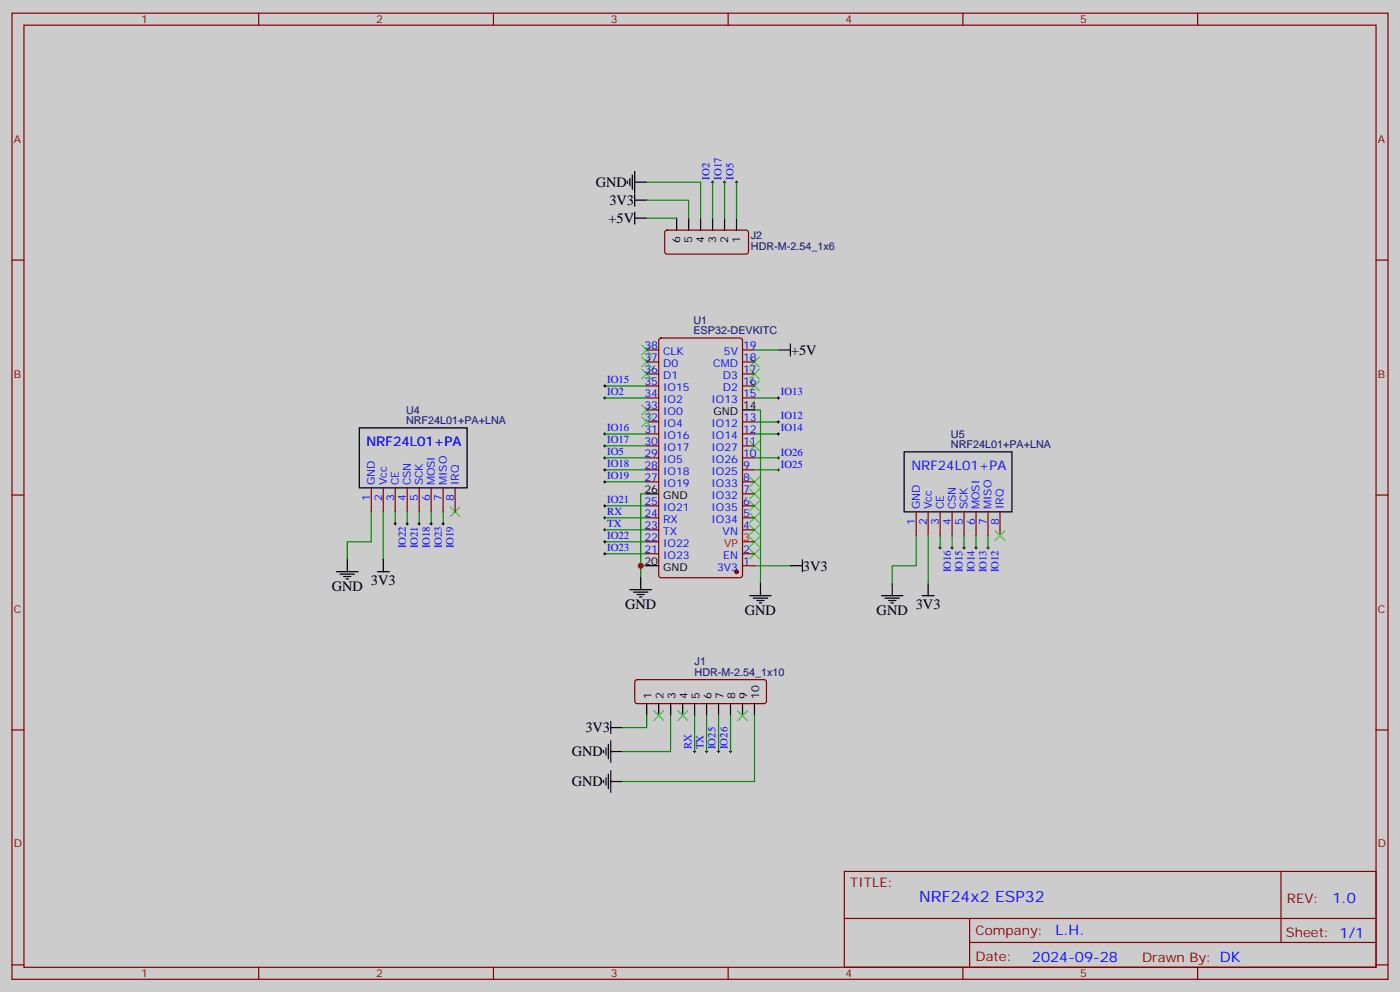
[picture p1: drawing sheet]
<svg xmlns="http://www.w3.org/2000/svg" width="412mm" height="292mm" viewBox="0 0 412 292" stroke-linecap="round" stroke-linejoin="round" font-family="sans-serif">
<path d="M0 0h412.4v292h-412.4z" fill="#ccc"/>
<g fill="none" stroke="#870000" stroke-width=".35">
<path d="M3.5 3.9h405.4v284.3h-405.4zM7.1 7.4h398.2v277.3h-398.2zM76.2 3.9v3.5M145.3 3.9v3.5M214.5 3.9v3.5M283.6 3.9v3.5M352.8 3.9v3.5M3.5 76.6h3.6M196 67.9l.5-.2 23.6 .1 .4 .6-.1 6-.6 .4-23.6-.1-.4-.6v-5.7zM405.3 76.6h3.6M194.3 99.7l.4-.2h23.3l.7 .4v69.4l-.4 .7h-23.6l-.6-.4-.1-69.4zM190.5 117.1h3.5"/>
<path d="M190.5 113.6h3.5M190.5 110.1h3.5M190.5 106.5h3.5M190.5 103h3.5M218.7 117.1h3.5M218.7 113.6h3.5M218.7 110.1h3.5M218.7 106.5h3.5M218.7 103h3.5M190.5 138.3h3.5M190.5 134.8h3.5M190.5 131.2h3.5"/>
<path d="M190.5 127.7h3.5M190.5 124.2h3.5M190.5 120.6h3.5M218.7 138.3h3.5M218.7 134.8h3.5M218.7 131.2h3.5M218.7 127.7h3.5M218.7 124.2h3.5M3.5 145.7h3.6M109.4 143.6v7M112.9 143.6v7M116.4 143.6v7"/>
<path d="M119.9 143.6v7M123.5 143.6v7M127 143.6v7M130.5 143.6v7M134.1 143.6v7M190.5 155.9h3.5M190.5 152.4h3.5M190.5 148.9h3.5M190.5 141.8h3.5M190.5 159.5h3.5M218.7 155.9h3.5M218.7 152.4h3.5"/>
<path d="M218.7 148.9h3.5M218.7 145.3h3.5M218.7 141.8h3.5M269.9 150.6v7.1M273.4 150.6v7.1M276.9 150.6v7.1M280.5 150.6v7.1M284 150.6v7.1M287.5 150.6v7.1M291 150.6v7.1M294.6 150.6v7.1M405.3 145.7h3.6"/>
<path d="M190.5 163h3.5M218.7 166.5h3.5M218.7 163h3.5M3.5 214.8h3.6M187.2 200.2l.5-.2h37.4l.5 .2 .2 .5v5.7l-.3 .5-.4 .2h-37.4l-.5-.3-.2-.4v-5.7zM405.3 214.8h3.6M248.7 256.5h156.6v28.2h-156.6zM377.3 256.5v20.9M248.7 270.3h156.5M285.6 277.4h119.6M285.6 270.3v14.1M3.5 284h3.6"/>
<path d="M76.2 284.7v3.5M145.3 284.7v3.5M214.5 284.7v3.5M283.6 284.7v3.5M352.8 284.7v3.5M405.3 284h3.6"/>
</g>
<g fill="none" stroke="#000" stroke-width=".35">
<path d="M184.9 53.3v.7M185.6 52.6v2.1M186.3 51.5v4.2M187 50.4v6.4M187 57.1v3.6M187 58.9h3.5M187 53.6h3.5M187 64.2h3.5M187 62.4v3.6M199.3 64.2v3.5M202.8 64.2v3.5M206.4 64.2v3.5"/>
<path d="M209.9 64.2v3.5M213.4 64.2v3.5M217 64.2v3.5M229.3 103h3.5M232.8 101.2v3.6M105.8 125.9h31.8v17.7h-31.8zM218.7 120.6h3.5M266.3 133h31.8v17.6h-31.8zM190.5 145.3h3.5M99.1 168.3h6.4M100.2 169h4.2M101.2 169.7h2.2"/>
<path d="M102 170.4h.7M102.3 164.7v3.6M111.1 168.3h3.6M112.9 164.7v3.6M185.6 173.6h6.3M186.6 174.3h4.3M187.7 175h2.1M188.4 175.7h.7M188.7 170v3.6M190.5 166.5h3.5M220.8 175.3h6.4M221.9 176h4.2"/>
<path d="M223 176.7h2.1M223.7 177.4h.7M224 171.8v3.5M232.8 166.5h3.6M236.4 164.7v3.6M259.6 175.3h6.4M260.7 176h4.2M261.8 176.7h2.1M262.5 177.4h.7M262.8 171.8v3.5M271.6 175.3h3.6M273.4 171.8v3.5"/>
<path d="M179.2 219.1v4.2M179.9 214.1h3.5M179.9 212.4v3.5M179.9 218v6.4M190.5 207.1v3.5M194 207.1v3.5M197.6 207.1v3.5M201.1 207.1v3.5M204.6 207.1v3.5M208.1 207.1v3.5M211.7 207.1v3.5M215.2 207.1v3.5"/>
<path d="M218.7 207.1v3.5M222.2 207.1v3.5M177.8 220.8v.7M177.8 229.7v.7M178.5 220.1v2.1M178.5 229v2.1M179.2 227.9v4.2M179.9 226.8v6.4M179.9 221.2h3.5M179.9 230h3.5"/>
</g>
<g fill="none" stroke="#3c3" stroke-width=".35">
<path d="M189.1 119.2l2.8 2.9M189.1 108.7l2.8 2.8M189.1 105.1l2.8 2.8M189.1 101.6l2.8 2.8M191.9 119.2l-2.8 2.9M191.9 108.7l-2.8 2.8M191.9 105.1l-2.8 2.8M191.9 101.6l-2.8 2.8M220.8 105.1l2.9 2.8M220.8 108.7l2.9 2.8M220.8 112.2l2.9 2.8M223.7 105.1l-2.9 2.8"/>
<path d="M223.7 108.7l-2.9 2.8M223.7 112.2l-2.9 2.8M189.1 122.8l2.8 2.8M191.9 122.8l-2.8 2.8M220.8 129.8l2.9 2.8M223.7 129.8l-2.9 2.8M132.6 149.2l2.9 2.8M135.5 149.2l-2.9 2.8M220.8 140.4l2.9 2.8M220.8 143.9l2.9 2.9M220.8 147.5l2.9 2.8M220.8 151l2.9 2.8"/>
<path d="M220.8 154.5l2.9 2.8M220.8 158l2.9 2.9M223.7 140.4l-2.9 2.8M223.7 143.9l-2.9 2.9M223.7 147.5l-2.9 2.8M223.7 151l-2.9 2.8M223.7 154.5l-2.9 2.8M223.7 158l-2.9 2.9M293.2 156.3l2.8 2.8M296 156.3l-2.8 2.8M220.8 161.6l2.9 2.8M223.7 161.6l-2.9 2.8"/>
<path d="M192.6 209.2l2.8 2.8M195.4 209.2l-2.8 2.8M199.7 209.2l2.8 2.8M202.5 209.2l-2.8 2.8M217.3 209.2l2.8 2.8M220.1 209.2l-2.8 2.8"/>
</g>
<g fill="none" stroke="#008700" stroke-width=".35">
<path d="M190.5 58.9h12.3v5.3M190.5 53.6h15.9v10.6M209.9 53.6v10.6M213.4 53.6v10.6M217 53.6v10.6M190.5 64.2h8.8M178.2 113.6h12.3M178.2 117.1h12.3M222.2 117.1h7.1M222.2 103h7.1M178.2 138.3h12.3M178.2 127.7h12.3"/>
<path d="M178.2 134.8h12.3M178.2 131.2h12.3M222.2 120.6h1.8v51.2M222.2 138.3h7.1M222.2 127.7h7.1M222.2 124.2h7.1M222.2 134.8h7.1M109.4 150.6v8.9h-7.1v5.2M112.9 150.6v14.1M116.4 150.6v3.6M119.9 150.6v3.6M123.5 150.6v3.6"/>
<path d="M127 150.6v3.6M130.5 150.6v3.6M178.2 141.8h12.3M178.2 148.9h12.3M178.2 159.5h12.3M178.2 152.4h12.3M178.2 155.9h12.3M190.5 145.3h-1.8v21.2M269.9 157.7v8.8h-7.1v5.3M273.4 157.7v14.1M276.9 157.7v3.5M280.5 157.7v3.5"/>
<path d="M284 157.7v3.5M287.5 157.7v3.5M291 157.7v3.5M178.2 163h12.3M190.5 166.5h-1.8v3.5M222.2 166.5h10.6M190.5 210.6v3.5h-7.1M197.6 210.6v10.6h-14.2M204.6 210.6v10.6M208.1 210.6v10.6M211.7 210.6v10.6M215.2 210.6v10.6"/>
<path d="M222.2 210.6v19.4h-38.8"/>
</g>
<g fill="none" stroke="#000" stroke-width=".29">
<path d="M209.5 53.6h.8M209.9 53.3v.7M213.1 53.6h.7M213.4 53.3v.7M216.6 53.6h.7M217 53.3v.7M177.8 113.6h.7M177.8 117.1h.7M178.2 113.2v.7M178.2 116.8v.7M229 117.1h.7M229.3 116.8v.7"/>
<path d="M177.8 138.3h.7M177.8 127.7h.7M177.8 134.8h.7M177.8 131.2h.7M178.2 127.4v.7M178.2 130.9v.7M178.2 134.4v.7M178.2 137.9v.7M229 138.3h.7M229 127.7h.7M229 124.2h.7M229 134.8h.7"/>
<path d="M229.3 123.8v.7M229.3 127.4v.7M229.3 134.4v.7M229.3 137.9v.7M116.1 154.2h.7M116.4 153.8v.7M119.6 154.2h.7M119.9 153.8v.7M123.1 154.2h.7M123.5 153.8v.7M126.6 154.2h.8M127 153.8v.7"/>
<path d="M130.2 154.2h.7M130.5 153.8v.7M177.8 141.8h.7M177.8 148.9h.7M177.8 159.5h.7M177.8 152.4h.7M177.8 155.9h.7M178.2 141.5v.7M178.2 148.5v.7M178.2 152v.8M178.2 155.6v.7M178.2 159.1v.7"/>
<path d="M177.8 163h.7M178.2 162.6v.7M276.6 161.2h.7M276.9 160.9v.7M280.1 161.2h.7M280.5 160.9v.7M283.6 161.2h.7M284 160.9v.7M287.2 161.2h.7M287.5 160.9v.7M290.7 161.2h.7M291 160.9v.7"/>
<path d="M204.3 221.2h.7M204.6 220.8v.7M207.8 221.2h.7M208.1 220.8v.7M211.3 221.2h.7M211.7 220.8v.7M214.8 221.2h.7M215.2 220.8v.7"/>
</g>
<circle cx="217" cy="168.3" r=".53" fill="#870000" stroke="#870000" stroke-width=".35"/>
<path d="M218.7 159.5h3.5" fill="none" stroke="#f00" stroke-width=".35"/>
<circle cx="188.7" cy="166.5" r=".88" fill="#c00"/>
<text font-size="4.6" fill="#00f" x="270.8" y="265.5">NRF24x2 ESP32</text>
<g font-size="4.2">
<text x="175.5" y="55">GND</text>
<text x="179.2" y="65.6">+5V</text>
<text x="179.5" y="60.3">3V3</text>
<text x="233" y="104.4">+5V</text>
<text x="236.5" y="167.9">3V3</text>
<text x="97.7" y="173.9">GND</text>
<text x="109.2" y="172.2">3V3</text>
<text x="184.1" y="179.2">GND</text>
<text x="269.8" y="179.3">3V3</text>
<text x="219.4" y="181">GND</text>
<text x="258.2" y="181">GND</text>
<text x="172.4" y="215.5">3V3</text>
<text x="168.5" y="222.6">GND</text>
<text x="168.5" y="231.4">GND</text>
</g>
<g font-size="4.2" fill="#00f">
<text x="392.5" y="265.7">1.0</text>
<text x="310.9" y="275.3">L.H.</text>
<text x="304" y="283.1">2024-09-28</text>
</g>
<g font-size="3.9" fill="#00f">
<text x="108" y="131.2">NRF24L01+PA</text>
<text x="268.5" y="138.2">NRF24L01+PA</text>
</g>
<g font-size="3.9" fill="#800">
<text x="250.5" y="261.1">TITLE:</text>
<text x="379.1" y="265.7">REV:</text>
<text x="287.4" y="275.3">Company:</text>
<text x="378.7" y="275.9">Sheet: 1/1</text>
<text x="287.4" y="282.9">Date:</text>
<text x="336.4" y="283">Drawn By: DK</text>
</g>
<g font-size="3.2" fill="#800">
<text x="41.6" y="6.9">1</text>
<text x="110.8" y="6.9">2</text>
<text x="179.9" y="6.9">3</text>
<text x="249.1" y="6.9">4</text>
<text x="318.2" y="6.9">5</text>
<text x="4.1" y="42">A</text>
<text x="405.9" y="42">A</text>
<text x="4.1" y="111.1">B</text>
<text x="405.9" y="111.1">B</text>
<text x="4.1" y="180.3">C</text>
<text x="405.9" y="180.3">C</text>
<text x="4.1" y="249.4">D</text>
<text x="405.9" y="249.4">D</text>
<text x="41.6" y="287.7">1</text>
<text x="110.8" y="287.7">2</text>
<text x="179.9" y="287.7">3</text>
<text x="249.1" y="287.7">4</text>
<text x="318.2" y="287.7">5</text>
</g>
<g font-size="3.2" fill="#00f">
<text x="209" y="52.9" transform="rotate(-90 209 52.9)">IO2</text>
<text x="212.5" y="52.9" transform="rotate(-90 212.5 52.9)">IO17</text>
<text x="216.1" y="52.9" transform="rotate(-90 216.1 52.9)">IO5</text>
<text x="189.8" y="106.2">37</text>
<text x="189.8" y="102.7">38</text>
<text x="195.3" y="107.9">D0</text>
<text x="195.3" y="104.4">CLK</text>
<text x="210.1" y="107.9">CMD</text>
<text x="213.2" y="104.4">5V</text>
<text x="218.9" y="106.2">18</text>
<text x="218.9" y="102.7">19</text>
<text x="178.9" y="112.7">IO15</text>
<text x="189.8" y="113.2">35</text>
<text x="189.8" y="109.7">36</text>
<text x="195.3" y="111.5">D1</text>
<text x="213" y="111.5">D3</text>
<text x="218.9" y="113.2">16</text>
<text x="218.9" y="109.7">17</text>
<text x="178.9" y="116.2">IO2</text>
<text x="189.8" y="116.8">34</text>
<text x="195.3" y="118.5">IO2</text>
<text x="195.3" y="115">IO15</text>
<text x="209.6" y="118.5">IO13</text>
<text x="213" y="115">D2</text>
<text x="218.9" y="116.8">15</text>
<text x="230" y="116.2">IO13</text>
<text x="189.8" y="123.8">32</text>
<text x="189.8" y="120.3">33</text>
<text x="195.3" y="125.6">IO4</text>
<text x="195.3" y="122.1">IO0</text>
<text x="209.6" y="125.6">IO12</text>
<text x="218.9" y="123.8">13</text>
<text x="230" y="123.3">IO12</text>
<text x="178.9" y="126.8">IO16</text>
<text x="178.9" y="130.4">IO17</text>
<text x="189.8" y="130.9">30</text>
<text x="189.8" y="127.4">31</text>
<text x="195.3" y="129.1">IO16</text>
<text x="209.6" y="129.1">IO14</text>
<text x="218.9" y="130.9">11</text>
<text x="218.9" y="127.4">12</text>
<text x="230" y="126.8">IO14</text>
<text x="178.9" y="137.4">IO18</text>
<text x="178.9" y="133.9">IO5</text>
<text x="189.8" y="137.9">28</text>
<text x="189.8" y="134.4">29</text>
<text x="195.3" y="136.2">IO5</text>
<text x="195.3" y="132.6">IO17</text>
<text x="209.6" y="136.2">IO26</text>
<text x="209.6" y="132.6">IO27</text>
<text x="218.9" y="137.9">9</text>
<text x="218.9" y="134.4">10</text>
<text x="230" y="134.1">IO26</text>
<text x="230" y="137.7">IO25</text>
<text x="110.4" y="142.9" transform="rotate(-90 110.4 142.9)">GND</text>
<text x="113.9" y="142.9" transform="rotate(-90 113.9 142.9)">Vcc</text>
<text x="117.5" y="142.9" transform="rotate(-90 117.5 142.9)">CE</text>
<text x="121" y="142.9" transform="rotate(-90 121 142.9)">CSN</text>
<text x="124.5" y="142.9" transform="rotate(-90 124.5 142.9)">SCK</text>
<text x="128.1" y="142.9" transform="rotate(-90 128.1 142.9)">MOSI</text>
<text x="131.6" y="142.9" transform="rotate(-90 131.6 142.9)">MISO</text>
<text x="135.1" y="142.9" transform="rotate(-90 135.1 142.9)">IRQ</text>
<text x="178.9" y="140.9">IO19</text>
<text x="189.8" y="141.5">27</text>
<text x="195.3" y="143.2">IO19</text>
<text x="195.3" y="139.7">IO18</text>
<text x="209.6" y="143.2">IO33</text>
<text x="209.6" y="139.7">IO25</text>
<text x="218.9" y="141.5">8</text>
<text x="109" y="147.4" transform="rotate(-90 109 147.4)">1</text>
<text x="112.5" y="147.4" transform="rotate(-90 112.5 147.4)">2</text>
<text x="116.1" y="147.4" transform="rotate(-90 116.1 147.4)">3</text>
<text x="119.6" y="147.4" transform="rotate(-90 119.6 147.4)">4</text>
<text x="123.1" y="147.4" transform="rotate(-90 123.1 147.4)">5</text>
<text x="126.6" y="147.4" transform="rotate(-90 126.6 147.4)">6</text>
<text x="130.2" y="147.4" transform="rotate(-90 130.2 147.4)">7</text>
<text x="133.7" y="147.4" transform="rotate(-90 133.7 147.4)">8</text>
<text x="178.9" y="148">IO21</text>
<text x="189.8" y="148.5">25</text>
<text x="209.6" y="146.8">IO32</text>
<text x="218.9" y="148.5">6</text>
<text x="218.9" y="145">7</text>
<text x="270.9" y="149.9" transform="rotate(-90 270.9 149.9)">GND</text>
<text x="274.5" y="149.9" transform="rotate(-90 274.5 149.9)">Vcc</text>
<text x="278" y="149.9" transform="rotate(-90 278 149.9)">CE</text>
<text x="281.5" y="149.9" transform="rotate(-90 281.5 149.9)">CSN</text>
<text x="285" y="149.9" transform="rotate(-90 285 149.9)">SCK</text>
<text x="288.6" y="149.9" transform="rotate(-90 288.6 149.9)">MOSI</text>
<text x="292.1" y="149.9" transform="rotate(-90 292.1 149.9)">MISO</text>
<text x="295.6" y="149.9" transform="rotate(-90 295.6 149.9)">IRQ</text>
<text x="178.9" y="151.5">RX</text>
<text x="178.9" y="155">TX</text>
<text x="189.8" y="155.6">23</text>
<text x="189.8" y="152">24</text>
<text x="195.3" y="153.8">RX</text>
<text x="195.3" y="150.3">IO21</text>
<text x="209.6" y="153.8">IO34</text>
<text x="209.6" y="150.3">IO35</text>
<text x="218.9" y="155.6">4</text>
<text x="218.9" y="152">5</text>
<text x="269.5" y="154.4" transform="rotate(-90 269.5 154.4)">1</text>
<text x="273" y="154.4" transform="rotate(-90 273 154.4)">2</text>
<text x="276.6" y="154.4" transform="rotate(-90 276.6 154.4)">3</text>
<text x="280.1" y="154.4" transform="rotate(-90 280.1 154.4)">4</text>
<text x="283.6" y="154.4" transform="rotate(-90 283.6 154.4)">5</text>
<text x="287.2" y="154.4" transform="rotate(-90 287.2 154.4)">6</text>
<text x="290.7" y="154.4" transform="rotate(-90 290.7 154.4)">7</text>
<text x="294.2" y="154.4" transform="rotate(-90 294.2 154.4)">8</text>
<text x="119.5" y="161.4" transform="rotate(-90 119.5 161.4)">IO22</text>
<text x="123.1" y="161.4" transform="rotate(-90 123.1 161.4)">IO21</text>
<text x="126.6" y="161.4" transform="rotate(-90 126.6 161.4)">IO18</text>
<text x="130.1" y="161.4" transform="rotate(-90 130.1 161.4)">IO23</text>
<text x="133.6" y="161.4" transform="rotate(-90 133.6 161.4)">IO19</text>
<text x="178.9" y="158.5">IO22</text>
<text x="189.8" y="159.1">22</text>
<text x="195.3" y="160.9">IO22</text>
<text x="195.3" y="157.3">TX</text>
<text x="212.9" y="157.3">VN</text>
<text x="178.9" y="162.1">IO23</text>
<text x="189.8" y="162.6">21</text>
<text x="195.3" y="164.4">IO23</text>
<text x="211.2" y="167.9">3V3</text>
<text x="213" y="164.4">EN</text>
<text x="218.9" y="166.2">1</text>
<text x="218.9" y="162.6">2</text>
<text x="280" y="168.4" transform="rotate(-90 280 168.4)">IO16</text>
<text x="283.6" y="168.4" transform="rotate(-90 283.6 168.4)">IO15</text>
<text x="287.1" y="168.4" transform="rotate(-90 287.1 168.4)">IO14</text>
<text x="290.6" y="168.4" transform="rotate(-90 290.6 168.4)">IO13</text>
<text x="294.1" y="168.4" transform="rotate(-90 294.1 168.4)">IO12</text>
<text x="203.7" y="220.5" transform="rotate(-90 203.7 220.5)">RX</text>
<text x="207.3" y="220.5" transform="rotate(-90 207.3 220.5)">TX</text>
<text x="210.8" y="220.5" transform="rotate(-90 210.8 220.5)">IO25</text>
<text x="214.3" y="220.5" transform="rotate(-90 214.3 220.5)">IO26</text>
</g>
<g font-size="3.2">
<text x="200.4" y="71.5" transform="rotate(-90 200.4 71.5)">6</text>
<text x="203.9" y="71.5" transform="rotate(-90 203.9 71.5)">5</text>
<text x="207.4" y="71.5" transform="rotate(-90 207.4 71.5)">4</text>
<text x="211" y="71.5" transform="rotate(-90 211 71.5)">3</text>
<text x="214.5" y="71.5" transform="rotate(-90 214.5 71.5)">2</text>
<text x="218" y="71.5" transform="rotate(-90 218 71.5)">1</text>
<text x="210.1" y="122.1">GND</text>
<text x="218.9" y="120.3">14</text>
<text x="189.8" y="145">26</text>
<text x="195.3" y="146.8">GND</text>
<text x="189.8" y="166.2">20</text>
<text x="195.3" y="167.9">GND</text>
<text x="191.9" y="205.8" transform="rotate(-90 191.9 205.8)">1</text>
<text x="195.4" y="205.8" transform="rotate(-90 195.4 205.8)">2</text>
<text x="199" y="205.8" transform="rotate(-90 199 205.8)">3</text>
<text x="202.5" y="205.8" transform="rotate(-90 202.5 205.8)">4</text>
<text x="206" y="205.8" transform="rotate(-90 206 205.8)">5</text>
<text x="209.5" y="205.8" transform="rotate(-90 209.5 205.8)">6</text>
<text x="213.1" y="205.8" transform="rotate(-90 213.1 205.8)">7</text>
<text x="216.6" y="205.8" transform="rotate(-90 216.6 205.8)">8</text>
<text x="220.1" y="205.8" transform="rotate(-90 220.1 205.8)">9</text>
<text x="223.7" y="205.8" transform="rotate(-90 223.7 205.8)">10</text>
</g>
<g font-size="3.2" fill="#000080">
<text x="221.2" y="70.4">J2</text>
<text x="221.2" y="73.4">HDR-M-2.54_1x6</text>
<text x="204.3" y="95.2">U1</text>
<text x="204.3" y="98.4">ESP32-DEVKITC</text>
<text x="119.6" y="124.9">NRF24L01+PA+LNA</text>
<text x="119.6" y="121.8">U4</text>
<text x="280.1" y="131.9">NRF24L01+PA+LNA</text>
<text x="280.1" y="128.8">U5</text>
<text x="204.6" y="195.7">J1</text>
<text x="204.6" y="199">HDR-M-2.54_1x10</text>
</g>
<g font-size="3.2" fill="#f00">
<text x="213.3" y="160.9">VP</text>
<text x="218.9" y="159.1">3</text>
</g>
</svg>
